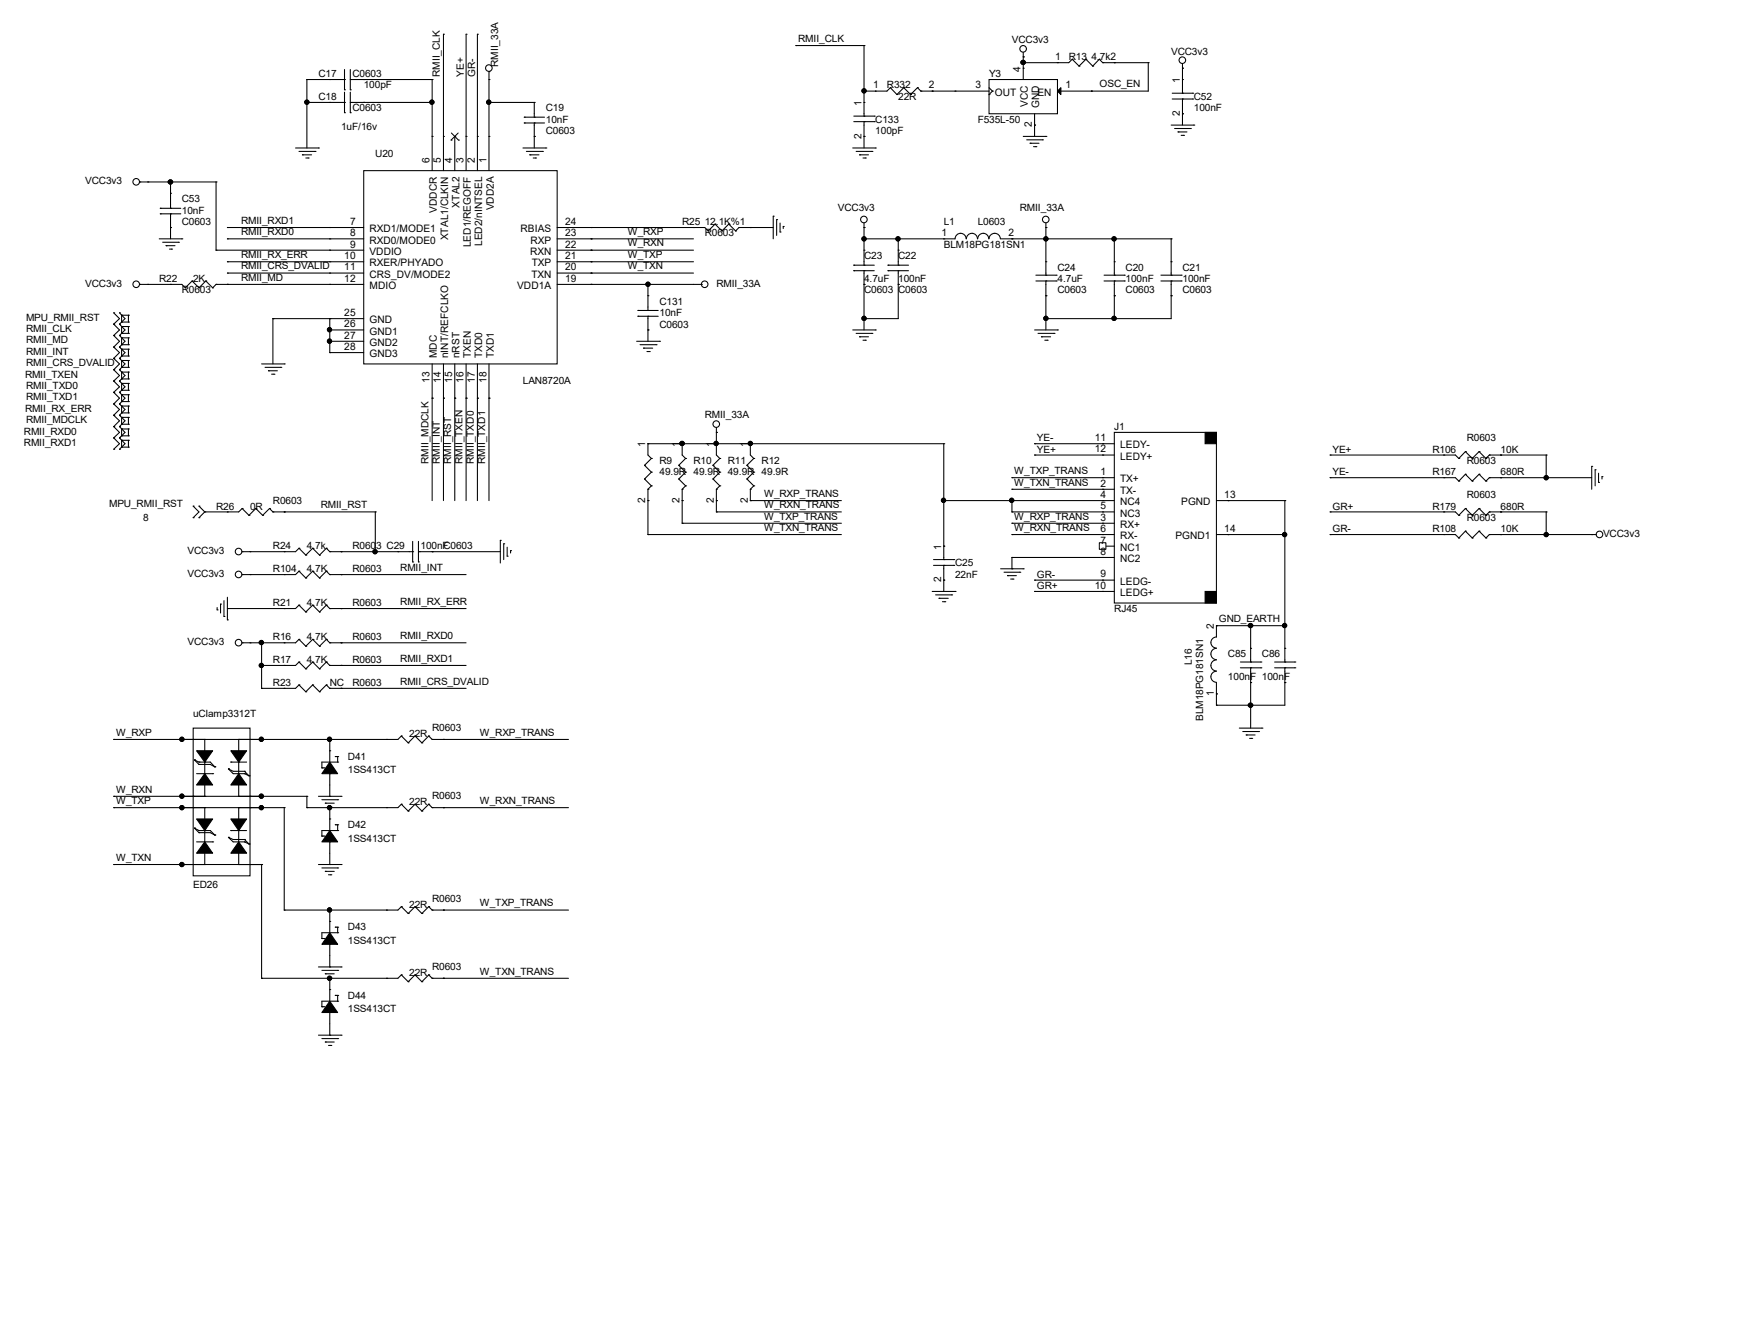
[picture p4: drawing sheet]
<svg xmlns="http://www.w3.org/2000/svg" width="279mm" height="216mm" viewBox="0 0 279 216" stroke-linecap="round" stroke-linejoin="round" font-family="sans-serif">
<g fill="none" stroke="#000" stroke-width=".17">
<path d="M49.4 12.8h.1M49.4 16.5h.1M49.4 12.8h6M49.4 16.5h3.6M49.4 12.8v11M53 12.8h.1M55.4 14.4h.1M55.4 12.8h.1M55.4 11.2v3.2M56.3 12.8h.1M56.3 14.4h.1M56.3 12.8h13.2"/>
<path d="M56.3 11.2v3.2M58.5 12.8h.1M58.5 16.5h.1M58.5 16.5h11M69.5 16.5h.1M69.5 12.8h.1M69.5 12.8v14.6M71.3 5.5h.1M71.3 5.5v21.9M75 5.5h.1M75 5.5v21.9M76.8 5.5h.1"/>
<path d="M76.8 5.5v21.9M78.7 12.8h.1M78.7 16.5h.1M78.7 11.5h.1M78.7 11.5v15.9M78.7 16.5h7.2M128 7.3h.1M128 7.3h11M137.3 19.6h3.3M137.3 18.7h3.3M139 14.6h.1M139 7.3h.1"/>
<path d="M139 18.7h.1M139 19.6h.1M139 16.5h.1M139 7.3v11.4M139 19.6v4.2M140.6 19.6h.1M140.6 18.7h.1M140.8 14.6h.1M143.2 14.1h.1M143.2 14.1l-.5 .5h-3.7M143.2 14.1l1.1 1.1M144.3 15.2h.1"/>
<path d="M145.4 14.1h.1M145.4 14.1l-1.1 1.1M145.4 14.1l1.1 1.1M146.5 15.2h.1M147.6 14.1h.1M147.6 14.1l-1.1 1.1M147.6 14.1l.5 .5M148.1 14.6h.1M148.1 14.6h5.5M149.9 14.6h.1M164.6 9.1h.1M164.6 10.1h.1"/>
<path d="M164.6 8.4v2.6M170.1 10.1h.1M172.5 9.5h.1M172.5 9.5l-.6 .6h-7.3M172.5 9.5l1.1 1.1M173.6 10.6h.1M174.7 9.5h.1M174.7 9.5l-1.1 1.1M174.7 9.5l1.1 1.1M175.6 14.6h.1M175.8 10.6h.1M176.8 9.5h.1"/>
<path d="M176.8 9.5l-1 1.1M176.8 9.5l.6 .6M177.4 10.1h.1M177.4 10.1h7.3M179.2 10.1h.1M184.7 10.1h.1M184.7 10.1v4.5h-9.1M190.2 18.3h.1M190.2 11h.1M190.2 10.2v2.6M190.2 18.3v1.8M22.5 29.3h.1"/>
<path d="M22.5 29.3h12.3M23.8 29.3h.1M25.6 38.4h3.7M26.2 38.9h2.5M26.7 39.5h.1M26.7 39.5h1.5M27.4 36.6h.1M27.4 29.3h.1M27.4 29.3v1.8M27.4 36.6v1.8M28.7 38.9h.1M29.3 38.4h.1"/>
<path d="M34.8 29.3h.1M34.8 29.3v10.9M36.6 36.6h.1M36.6 38.4h.1M36.6 36.6h21.9M36.6 38.4h21.9M47.5 23.8h3.7M48.1 24.3h2.6M48.6 24.9h.1M48.6 24.9h1.5M49.2 25.4h.4M49.6 25.4h.1"/>
<path d="M50.7 24.3h.1M51.2 23.8h.1M53 36.6h.1M53 38.4h.1M58.5 27.4h31.1v31.1h-31.1zM69.5 21.9h.1M71.3 21.9h.1M73.2 21.9h.1M73.2 21.9v5.5M75 21.9h.1M76.8 21.9h.1M78.7 21.9h.1"/>
<path d="M84.1 23.8h3.7M84.7 24.3h2.5M85.2 24.9h.1M85.2 24.9h1.5M85.8 25.4h.3M85.9 21.9h.1M85.9 21.9v1.9M86.1 25.4h.1M87.2 24.3h.1M87.8 23.8h.1M89.6 36.6h21.9M89.6 38.4h21.9"/>
<path d="M95.1 36.6h.1M95.1 38.4h.1M120.7 36.6h.1M120.7 36.6h3.7M124.4 34.8h.1M124.4 34.8v3.6M124.9 35.3h.1M124.9 35.3v2.5M125.5 37.3h.1M125.5 35.9v1.4M126 36.4h.1M126 36.4v.3"/>
<path d="M137.2 23.8h3.6M137.7 24.3h2.6M138.3 24.9h.1M138.3 24.9h1.4M138.8 25.4h.4M139 21.9h.1M139 38.4h.1M139 36.6h.1M139 38.4h14.6a.89 .89 0 0 1 .9-.9 .89 .89 0 0 1 .9 .9M139 35.9v4.3M139.2 25.4h.1M140.3 24.3h.1"/>
<path d="M140.8 23.8h.1M144.5 38.4h.1M144.5 38.4v1.8M151.8 38.4h.1M155.4 38.4a.89 .89 0 0 1 .9-.9 .89 .89 0 0 1 .9 .9M157.3 38.4a.89 .89 0 0 1 .9-.9 .89 .89 0 0 1 .8 .9M159.1 38.4a.91 .91 0 0 1 .9-.9 .91 .91 0 0 1 .9 .9M161 38.4h27.4M162.8 38.4h.1M164.6 21.9h3.6M165.1 22.5h2.6M165.7 23h.1"/>
<path d="M165.7 23h1.4M166.2 23.6h.4M166.4 20.1h.1M166.4 20.1v1.8M166.6 23.6h.1M167.7 22.5h.1M168.2 38.4h.1M168.2 36.6h.1M168.2 21.9h.1M168.2 35.9v8.3M179.2 38.4h.1M179.2 38.4v3.7"/>
<path d="M188.4 38.4h.1M188.4 38.4v3.7M188.4 20.1h3.6M188.9 20.7h2.6M189.5 21.2h.1M189.5 21.2h1.4M190 21.8h.4M190.4 21.8h.1M191.5 20.7h.1M192 20.1h.1M18.3 50.3h.1M18.3 52.1h.1"/>
<path d="M18.3 53.9h.1M18.3 55.8h.1M18.3 57.6h.1M18.3 59.4h.1M18.3 50.3l.9 .9-.9 .9M18.3 52.1l.9 .9-.9 .9M18.3 53.9l.9 1-.9 .9M18.3 55.8l.9 .9-.9 .9M18.3 57.6l.9 .9-.9 .9M18.3 59.4l.9 1-.9 .9M19.2 52.1h.1M19.2 50.3h.1"/>
<path d="M19.2 53.9h.1M19.2 55.8h.1M19.2 57.6h.1M19.2 59.4h.1M19.2 50.3l.9 .9-.9 .9M19.2 52.1l.9 .9-.9 .9M19.2 53.9l.9 1-.9 .9M19.2 55.8l.9 .9-.9 .9M19.2 57.6l.9 .9-.9 .9M19.2 59.4l.9 1-.9 .9M19.6 51.8h.1M19.6 50.7h.1"/>
<path d="M19.6 53.6h.1M19.6 52.5h.1M19.6 55.4h.1M19.6 54.3h.1M19.6 57.2h.1M19.6 56.1h.1M19.6 59.1h.1M19.6 58h.1M19.6 59.8h.1M19.6 59.1h1.1M19.6 55.4h1.1M19.6 53.6h1.1"/>
<path d="M19.6 50.7h1.1M19.6 51.8h1.1M19.6 50.7v1.1M19.6 52.5v1.1M19.6 54.3v1.1M19.6 56.1v1.1M19.6 58v1.1M19.6 59.8v1.1M19.6 52.5h1.1M19.6 54.3h1.1M19.6 56.1h1.1M19.6 57.2h1.1"/>
<path d="M19.6 58h1.1M19.6 59.8h1.1M20.7 50.7h.1M20.7 51.8h.1M20.7 52.5h.1M20.7 53.6h.1M20.7 54.3h.1M20.7 55.4h.1M20.7 56.1h.1M20.7 57.2h.1M20.7 58h.1M20.7 59.1h.1"/>
<path d="M20.7 59.8h.1M20.7 50.7v1.1M20.7 52.5v1.1M20.7 54.3v1.1M20.7 56.1v1.1M20.7 58v1.1M20.7 59.8v1.1M22.5 45.7h.1M22.5 45.7h4.9M23.8 45.7h.1M27.3 40h.3M27.6 40h.1"/>
<path d="M34.8 40.2h.1M34.8 40.2h23.7M36.6 42.1h.1M36.6 43.9h.1M36.6 45.7h.1M36.6 42.1h21.9M36.6 43.9h21.9M36.6 45.7h21.9M42.1 58.5h3.6M42.6 59.1h2.6M43.2 59.6h.1M43.2 59.6h1.4"/>
<path d="M43.9 51.2h.1M43.9 51.2h14.6M43.9 51.2v7.3M45.2 59.1h.1M45.7 58.5h.1M53 54.9h.1M53 51.2h.1M53 53h.1M53 40.2h.1M53 42.1h.1M53 43.9h.1M53 45.7h.1"/>
<path d="M53 56.7h.1M53 51.2v5.5M53 54.9h5.5M53 53h5.5M53 56.7h5.5M69.5 58.5v22M71.3 58.5v22M73.2 58.5v22M75 58.5v22M76.8 58.5v22M78.7 58.5v22M89.6 42.1h21.9"/>
<path d="M89.6 43.9h21.9M89.6 45.7h23.2M89.6 40.2h21.9M95.1 40.2h.1M95.1 42.1h.1M95.1 43.9h.1M95.1 45.7h.1M102.4 54.9h3.7M102.6 49.9h.1M102.6 50.8h.1M102.6 49.9h3.3M102.6 50.8h3.3"/>
<path d="M103 55.4h2.5M103.5 56h.1M103.5 56h1.5M104.1 56.5h.3M104.2 53h.1M104.2 45.7h.1M104.2 50.8h.1M104.2 49.9h.1M104.2 47.5h.1M104.2 45.7v4.2M104.2 50.8v4.1M104.4 56.5h.1"/>
<path d="M105.5 55.4h.1M106.1 54.9h.1M112.8 45.7h.1M137.2 53h3.6M137.7 53.6h2.6M138.3 54.1h.1M138.3 54.1h1.4M138.8 54.7h.4M139 51.2h.1M139 45.7h.1M139 45.7v7.3M139.2 54.7h.1"/>
<path d="M140.3 53.6h.1M140.8 53h.1M144.5 45.7h.1M144.5 45.7v5.5h-5.5M166.4 53h3.7M166.6 45.2h3.3M166.6 44.2h3.3M167 53.6h2.5M167.5 54.1h.1M167.5 54.1h1.5M168.1 54.7h.3M168.2 51.2h.1"/>
<path d="M168.2 47.5h.1M168.2 44.2h.1M168.2 45.2h.1M168.2 42.1h.1M168.2 45.2v7.8M168.4 54.7h.1M169.5 53.6h.1M169.9 45.2h.1M169.9 44.2h.1M170.1 53h.1M179.2 51.2h.1M179.2 47.5h.1"/>
<path d="M179.2 47.5v3.7M188.4 47.5h.1M188.4 47.5v3.7h-20.2M18.3 61.3h.1M18.3 63.1h.1M18.3 64.9h.1M18.3 66.8h.1M18.3 68.6h.1M18.3 70.4h.1M18.3 72.2h.1M18.3 61.3l.9 .9-.9 .9M18.3 63.1l.9 .9-.9 .9"/>
<path d="M18.3 64.9l.9 .9-.9 1M18.3 68.6l.9 .9-.9 .9M18.3 70.4l.9 .9-.9 .9M18.3 66.8l.9 .8-.9 1M19.2 61.3h.1M19.2 63.1h.1M19.2 64.9h.1M19.2 66.8h.1M19.2 70.4h.1M19.2 68.6h.1M19.2 72.2h.1M19.2 61.3l.9 .9-.9 .9"/>
<path d="M19.2 63.1l.9 .9-.9 .9M19.2 64.9l.9 .9-.9 1M19.2 68.6l.9 .9-.9 .9M19.2 70.4l.9 .9-.9 .9M19.2 66.8l.9 .8-.9 1M19.6 60.9h.1M19.6 62.7h.1M19.6 61.6h.1M19.6 64.6h.1M19.6 63.5h.1M19.6 66.4h.1M19.6 65.3h.1"/>
<path d="M19.6 70.1h.1M19.6 69h.1M19.6 71.9h.1M19.6 70.8h.1M19.6 68.2h.1M19.6 67.1h.1M19.6 61.6v1.1M19.6 63.5v1.1M19.6 65.3v1.1M19.6 67.1v1.1M19.6 69v1.1M19.6 70.8v1.1"/>
<path d="M19.6 60.9h1.1M19.6 61.6h1.1M19.6 62.7h1.1M19.6 63.5h1.1M19.6 64.6h1.1M19.6 65.3h1.1M19.6 66.4h1.1M19.6 69h1.1M19.6 70.1h1.1M19.6 70.8h1.1M19.6 71.9h1.1M19.6 67.1h1.1"/>
<path d="M19.6 68.2h1.1M20.7 60.9h.1M20.7 61.6h.1M20.7 62.7h.1M20.7 63.5h.1M20.7 64.6h.1M20.7 65.3h.1M20.7 66.4h.1M20.7 69h.1M20.7 70.1h.1M20.7 70.8h.1M20.7 71.9h.1"/>
<path d="M20.7 67.1h.1M20.7 68.2h.1M20.7 61.6v1.1M20.7 63.5v1.1M20.7 65.3v1.1M20.7 67.1v1.1M20.7 69v1.1M20.7 70.8v1.1M43.7 60.2h.4M44.1 60.2h.1M69.5 64h.1M71.3 64h.1"/>
<path d="M73.2 64h.1M75 64h.1M76.8 64h.1M78.7 64h.1M103.7 74.8h.1M103.7 77h.1M103.7 74.8l1.1 1.1M103.7 77l1.1 1.1M104.2 71.3h.1M104.2 78.7h.1M104.2 71.3v1.9l.6 .5M104.2 78.7v7.2"/>
<path d="M104.2 71.3h47.6M104.8 73.7h.1M104.8 75.9h.1M104.8 78.1h.1M104.8 73.7l-1.1 1.1M104.8 75.9l-1.1 1.1M104.8 78.1l-.6 .6M109.2 74.8h.1M109.2 77h.1M109.2 74.8l1.1 1.1M109.2 77l1.1 1.1M109.7 71.3h.1"/>
<path d="M109.7 78.7h.1M109.7 71.3v1.9l.6 .5M109.7 78.7v5.4M110.3 73.7h.1M110.3 75.9h.1M110.3 78.1h.1M110.3 73.7l-1.1 1.1M110.3 75.9l-1.1 1.1M110.3 78.1l-.6 .6M115.2 71.3h.1M115.2 69.5h.1M115.2 68.7v2.6"/>
<path d="M120.7 71.3h.1M151.8 71.3h.1M151.8 71.3v18.7M162.8 76.8h.1M162.8 78.7h.1M162.8 76.8h16.4M162.8 78.7h16.4M166.4 73.2h.1M166.4 71.3h.1M166.4 73.2h11M166.4 71.3h11M177.4 76.8h.1"/>
<path d="M177.4 78.7h.1M179.2 69.5h16.5v27.4h-16.5zM214 73.2h.1M214 76.8h.1M214 73.2h18.2M214 76.8h18.2M241.4 73.2h.1M241.4 76.8h.1M241.4 73.2h7.3M241.4 76.8h14.6M248.7 73.2h.1M248.7 76.8h.1"/>
<path d="M248.7 73.2v3.6M256 75h.1M256 75v3.7M256.6 75.5h.1M256.6 75.5v2.6M257.1 77.6h.1M257.1 76.1v1.5M257.7 76.6h.1M257.7 76.6v.4M31.1 81.4h.1M31.1 83.2h.1M31.1 81.4l.9 .9-.9 .9"/>
<path d="M32 83.2h.1M32 81.4h.1M32 81.4l.9 .9M32.9 82.3h.1M32.9 82.3l-.9 .9M34.9 98h.1M34.9 97.7v.3M35.5 97.1h.1M35.5 97.1v1.5M36 99.1h.1M36 96.6v2.5M36.6 97.8h.1"/>
<path d="M36.6 99.7h.1M36.6 82.3h.1M36.6 97.8h9.1M36.6 96v3.7M38.9 88.7h.1M38.9 92.4h.1M38.9 81.7h.1M38.9 81.7l-.5 .6h-5.5M38.9 88.7h6.8M38.9 81.7l1.1 1.1M40 82.8h.1M40.2 88.7h.1"/>
<path d="M40.2 92.4h.1M41.1 81.7h.1M41.1 81.7l-1.1 1.1M41.1 81.7l1.1 1.1M42.2 82.8h.1M43.3 81.7h.1M43.3 81.7l-1.1 1.1M43.3 81.7l.6 .6M43.9 82.3h.1M43.9 82.3h16.5M45.7 82.3h.1M45.7 92.4h.1"/>
<path d="M48.1 91.8h.1M48.1 91.8l-.6 .6h-8.6M48.1 91.8l1.1 1.1M49.2 92.9h.1M50.3 91.8h.1M50.3 91.8l-1.1 1.1M50.3 91.8l1.1 1.1M51.4 92.9h.1M52.5 91.8h.1M52.5 91.8l-1.1 1.1M52.5 91.8l.5 .6M53 92.4h.1"/>
<path d="M53 92.4h22M54.9 88.7h.1M54.9 92.4h.1M54.9 97.8h.1M54.9 88.7h9.1M54.9 97.8h20.1M60.4 82.3h.1M60.4 88.7h.1M60.4 82.3v6.4M69.5 88.7h.1M69.5 88.7h11M80.5 86.9h.1"/>
<path d="M80.5 86.9v3.6M81 87.4h.1M81 87.4v2.6M81.6 89.4h.1M81.6 88v1.4M82.1 88.5h.1M82.1 88.5v.4M104.2 80.5h.1M104.2 85.9h.1M104.2 85.9h31.1M109.7 80.5h.1M109.7 84.1h.1"/>
<path d="M109.7 84.1h25.6M115.2 80.5h.1M115.2 82.3h.1M115.2 82.3h20.1M115.2 80.5v1.8M120.7 80.5h.1M120.7 80.5h14.6M149.9 95.1h3.7M150.2 90.9h3.2M150.2 90h3.2M150.5 95.6h2.6M151 96.2h.1"/>
<path d="M151 96.2h1.5M151.6 96.7h.4M151.8 93.3h.1M151.8 80.5h.1M151.8 87.8h.1M151.8 90h.1M151.8 90.9h.1M151.8 80.5h25.6M151.8 90.9v4.2M152 96.7h.1M153.1 95.6h.1M153.4 90.9h.1"/>
<path d="M153.4 90h.1M153.6 95.1h.1M161 91.4h3.6M161.5 92h2.5M162.1 92.5h.1M162.1 92.5h1.4M162.6 93.1h.3M162.8 80.5h.1M162.8 82.3h.1M162.8 84.1h.1M162.8 85.9h.1M162.8 89.6h.1"/>
<path d="M162.8 91.4h.1M162.8 82.3h14.6M162.8 84.1h16.4M162.8 85.9h14.6M162.8 80.5v1.8M162.8 89.6v1.8M162.8 89.6h14.6M162.9 93.1h.1M164 92h.1M164.6 91.4h.1M166.4 95.1h.1M166.4 93.3h.1"/>
<path d="M166.4 95.1h11M166.4 93.3h11M177.4 84.1h.1M177.4 87.8h.1M177.4 87.8h1.8M197.5 85.9h.1M197.5 80.5h.1M197.5 80.5h9.2M197.5 85.9h9.2M206.7 85.9h.1M206.7 80.5h.1M206.7 80.5v23.7"/>
<path d="M214 82.3h.1M214 85.9h.1M214 82.3h18.2M214 85.9h20.1l.6 .6M232.2 85.9h.1M234.7 86.5h.1M235.7 85.4h.1M235.7 85.4l1.1 1.1M235.7 85.4l-1 1.1M236.8 86.5h.1M237.9 85.4h.1M237.9 85.4l1.1 1.1"/>
<path d="M237.9 85.4l-1.1 1.1M239 86.5h.1M239.6 85.9h.1M239.6 85.9h17.2M239.6 85.9l-.6 .6M241.4 82.3h.1M241.4 85.9h.1M241.4 82.3h7.3M248.7 82.3h.1M248.7 85.9h.1M248.7 82.3v3.6M256 85.9h.1"/>
<path d="M18.3 118.9h.1M18.3 118.9h43.9M29.3 118.9h.1M31.1 117.1h9.1v23.7h-9.1zM31.1 118.9h.1M32.9 118.9h.1M32.9 118.9v1.8M38.4 118.9h.1M38.4 118.9v1.8M38.9 103.3h.1M38.9 103.3h6.8M40.2 103.3h.1"/>
<path d="M40.2 118.9h.1M42.1 103.3h.1M42.1 110.7h.1M42.1 107h.1M42.1 118.9h.1M42.1 103.3v7.4M42.1 107h3.6M45.7 110.7h.1M48.1 110.1h.1M48.1 110.1l-.6 .6h-5.4M48.1 110.1l1.1 1.1M49.2 111.2h.1"/>
<path d="M50.3 110.1h.1M50.3 110.1l-1.1 1.1M50.3 110.1l1.1 1.1M51.4 111.2h.1M52.5 110.1h.1M52.5 110.1l-1.1 1.1M52.5 110.1l.5 .6M53 118.9h.1M53 110.7h.1M53 110.7h22M54.9 103.3h.1M54.9 107h.1"/>
<path d="M54.9 110.7h.1M54.9 103.3h20.1M54.9 107h20.1M71.3 118.9h.1M71.3 118.9h20.1M195.7 100.6h.1M195.7 111.5h.1M195.7 113.4h.1M195.7 107.9a.89 .89 0 0 0-.9 .9 .89 .89 0 0 0 .9 .9M195.7 106.1a.89 .89 0 0 0-.9 .9 .89 .89 0 0 0 .9 .9M195.7 104.2a.91 .91 0 0 0-.9 .9 .91 .91 0 0 0 .9 .9M195.7 100.6v1.8a.89 .89 0 0 0-.9 .9 .89 .89 0 0 0 .9 .9"/>
<path d="M195.7 100.6h11M195.7 109.7v3.7M199.3 117.1h3.7M199.9 117.6h2.5M200.4 118.2h.1M200.4 118.2h1.5M201 118.7h.3M201.2 113.4h.1M201.2 100.6h.1M201.2 109.7h.1M201.2 100.6v3.6M201.2 109.7v7.4"/>
<path d="M201.3 118.7h.1M202.4 117.6h.1M203 117.1h.1M206.7 100.6h.1M206.7 109.7h.1M206.7 109.7v3.7h-11M18.3 139h.1M18.3 128h.1M18.3 129.8h.1M18.3 128h31.1M18.3 129.8h27.4M18.3 139h23.8"/>
<path d="M29.3 128h.1M29.3 129.8h.1M29.3 139h.1M31.1 129.8h.1M31.1 139h.1M31.1 128h.1M31.3 133.1h.1M31.3 122.2h.1M31.3 133.1l.7 .4M31.3 133.1l.7 .8M31.3 122.2l.7 .3M31.3 122.2l.7 .7"/>
<path d="M31.6 135.3h2.6M31.6 124.4h2.6M32 133.5h.1M32 133.9h.1M32 122.5h.1M32 122.9h.1M32 133.9h1.8l.7 .3M32 133.5h1.8l.7 .7M32 122.5h1.8l.7 .8M32 122.9h1.8l.7 .4M32.9 133.5h.1M32.9 129.8h.1"/>
<path d="M32.9 139h.1M32.9 128h.1M32.9 122.5h.1M32.9 122.5v1.9M32.9 126.2v1.8M32.9 129.8v1.9M32.9 133.5v1.8M32.9 137.2v1.8M34.2 135.3h.1M34.2 124.4h.1M34.5 134.2h.1M34.5 123.3h.1"/>
<path d="M36.7 134.6h.1M36.7 123.6h.1M36.7 134.6l.8 .7h1.8M36.7 134.6l.8 .4h1.8M36.7 123.6l.8 .8h1.8M36.7 123.6l.8 .4h1.8M37.1 133.5h.1M37.1 122.5h.1M37.1 133.5h2.6M37.1 122.5h2.6M38.4 133.5h.1M38.4 129.8h.1"/>
<path d="M38.4 139h.1M38.4 128h.1M38.4 122.5h.1M38.4 122.5v1.9M38.4 126.2v1.8M38.4 129.8v1.9M38.4 133.5v1.8M38.4 137.2v1.8M39.3 135.3h.1M39.3 135h.1M39.3 124h.1M39.3 124.4h.1"/>
<path d="M39.3 135l.7 .7M39.3 135.3l.7 .4M39.3 124.4l.7 .3M39.3 124l.7 .7M40 135.7h.1M40 124.7h.1M40.2 129.8h.1M40.2 128h.1M40.2 139h.1M42.1 128h.1M42.1 129.8h.1M42.1 139h.1"/>
<path d="M42.1 139v18.3M45.7 129.8h.1M45.7 129.8v16.5M49.4 128h.1M49.4 129.8h.1M49.4 128v1.8M49.4 129.8h12.8M51.2 128h3.7M51.2 139h3.7M51.8 139.5h2.5M51.8 128.6h2.5M52.3 129.1h.1"/>
<path d="M52.3 129.1h1.5M52.8 129.7h.4M53 129.8h.1M53.2 129.7h.1M54.3 139.5h.1M54.3 128.6h.1M54.9 139h.1M54.9 128h.1M71.3 129.8h.1M71.3 129.8h20.1M42.1 157.3h.1M45.7 146.3h.1"/>
<path d="M45.7 146.3h16.5M51.2 155.4h3.7M51.8 156h2.5M52.3 140.1h.1M52.3 156.5h.1M52.3 140.1h1.5M52.3 156.5h1.5M52.8 140.6h.4M52.8 157.1h.4M53 146.3h.1M53 157.3h.1M53 159.1h.1"/>
<path d="M53 157.3v3.7M53.2 140.6h.1M53.2 157.1h.1M54.3 156h.1M54.9 155.4h.1M62.2 157.3h.1M64.6 156.7h.1M64.6 156.7l-.6 .6h-21.9M64.6 156.7l1.1 1.1M65.7 157.8h.1M66.8 156.7h.1M66.8 156.7l-1.1 1.1"/>
<path d="M66.8 156.7l1.1 1.1M67.9 157.8h.1M69 156.7h.1M69 156.7l-1.1 1.1M69 156.7l.5 .6M69.5 157.3h.1M69.5 157.3h21.9M71.3 146.3h.1M71.3 157.3h.1M71.3 146.3h20.1M51.2 166.4h3.7M51.8 161.8h.1"/>
<path d="M51.8 167h2.5M51.8 161.8h.3M52.1 161.8h.1M52.3 167.5h.1M52.3 167.5h1.5M52.8 168.1h.4M53 162.8h.1M53 166.4h.1M53 162.8v3.6M53.2 168.1h.1M53.9 160h.1M53.9 160h.4"/>
<path d="M54.3 167h.1M54.3 161h.1M54.3 160h.1M54.3 161h-2.5v.8M54.3 160v1M54.9 166.4h.1"/>
<circle cx="78.6" cy="10.9" r=".53"/>
<circle cx="164.6" cy="7.9" r=".53"/>
<circle cx="190.2" cy="9.7" r=".53"/>
<circle cx="21.9" cy="29.2" r=".53"/>
<circle cx="139" cy="35.3" r=".53"/>
<circle cx="168.2" cy="35.3" r=".53"/>
<circle cx="21.9" cy="45.7" r=".53"/>
<circle cx="113.3" cy="45.7" r=".53"/>
<circle cx="115.2" cy="68.2" r=".53"/>
<circle cx="38.4" cy="88.7" r=".53"/>
<circle cx="38.4" cy="92.4" r=".53"/>
<circle cx="257.3" cy="85.9" r=".53"/>
<circle cx="38.4" cy="103.3" r=".53"/>
</g>
<g fill="#000" stroke="#000" stroke-width=".17">
<path d="M193.8 69.5h1.9v1.8h-1.9z" fill-rule="evenodd"/>
<path d="M193.8 95.1h1.9v1.8h-1.9z" fill-rule="evenodd"/>
<path d="M31.6 131.7h2.6l-1.3 1.8z" fill-rule="evenodd"/>
<path d="M32.9 135.3l1.3 1.9h-2.6z" fill-rule="evenodd"/>
<path d="M31.6 120.7h2.6l-1.3 1.8z" fill-rule="evenodd"/>
<path d="M32.9 124.4l1.3 1.8h-2.6z" fill-rule="evenodd"/>
<path d="M37.1 131.7h2.6l-1.3 1.8z" fill-rule="evenodd"/>
<path d="M38.4 135.3l1.3 1.9h-2.6z" fill-rule="evenodd"/>
<path d="M38.4 124.4l1.3 1.8h-2.6z" fill-rule="evenodd"/>
<path d="M37.1 120.7h2.6l-1.3 1.8z" fill-rule="evenodd"/>
<path d="M53 161l1.3 1.8h-2.5z" fill-rule="evenodd"/>
<circle cx="49.4" cy="16.4" r=".34"/>
<circle cx="69.5" cy="16.4" r=".34"/>
<circle cx="78.6" cy="16.4" r=".34"/>
<circle cx="139" cy="14.6" r=".34"/>
<circle cx="164.6" cy="10" r=".35"/>
<circle cx="27.4" cy="29.3" r=".35"/>
<circle cx="139" cy="38.4" r=".34"/>
<circle cx="144.4" cy="38.4" r=".34"/>
<circle cx="168.2" cy="38.4" r=".34"/>
<circle cx="179.2" cy="38.4" r=".34"/>
<circle cx="53" cy="53" r=".34"/>
<circle cx="53" cy="54.8" r=".34"/>
<circle cx="104.2" cy="45.7" r=".34"/>
<circle cx="139" cy="51.2" r=".34"/>
<circle cx="168.2" cy="51.2" r=".34"/>
<circle cx="179.2" cy="51.2" r=".34"/>
<circle cx="109.7" cy="71.3" r=".35"/>
<circle cx="115.2" cy="71.3" r=".34"/>
<circle cx="120.7" cy="71.3" r=".34"/>
<circle cx="248.7" cy="76.8" r=".34"/>
<circle cx="60.3" cy="88.7" r=".34"/>
<circle cx="151.8" cy="80.4" r=".34"/>
<circle cx="162.7" cy="80.4" r=".34"/>
<circle cx="206.6" cy="85.9" r=".34"/>
<circle cx="248.7" cy="85.9" r=".34"/>
<circle cx="29.3" cy="118.9" r=".34"/>
<circle cx="42" cy="103.3" r=".34"/>
<circle cx="42" cy="107" r=".34"/>
<circle cx="42" cy="118.9" r=".34"/>
<circle cx="53" cy="118.9" r=".34"/>
<circle cx="201.2" cy="100.6" r=".35"/>
<circle cx="201.2" cy="113.4" r=".35"/>
<circle cx="206.6" cy="100.6" r=".34"/>
<circle cx="29.3" cy="139" r=".34"/>
<circle cx="29.3" cy="129.8" r=".34"/>
<circle cx="29.3" cy="128" r=".34"/>
<circle cx="42" cy="128" r=".34"/>
<circle cx="42" cy="129.8" r=".34"/>
<circle cx="53" cy="129.8" r=".34"/>
<circle cx="53" cy="146.3" r=".34"/>
<circle cx="53" cy="157.3" r=".34"/>
</g>
<path d="M72.6 22.5h.1M72.6 21.4l1.1 1.1M73.7 21.4l-1.1 1.1M73.7 22.5h.1" fill="none" stroke="#000" stroke-width=".16"/>
<path d="M176.9 87.3h1v1h-1z" fill="#fff"/>
<path d="M176.8 87.2h1.1v1.1h-1.1z" fill="none" stroke="#000" stroke-width=".16"/>
<g fill="none" stroke="#000" stroke-width=".17">
<path d="M53 16.5h.1M53 16.5h2.4M55.4 18.1h.1M55.4 16.5h.1M55.4 14.8v3.3M56.3 16.5h.1M56.3 18.1h.1M56.3 16.5h2.2M56.3 14.8v3.3M58.5 16.5h.1M84.3 18.8h.1M84.3 19.8h.1"/>
<path d="M84.3 18.8h3.3M84.3 19.8h3.3M85.9 19.8h.1M85.9 18.8h.1M85.9 16.5h.1M85.9 16.5v2.3M85.9 19.8v2.1M153.6 14.6h.1M153.6 14.6h5.5M159.1 12.8h11v5.5h-11zM159.1 15.2h.1M159.1 14.1l.5 .5"/>
<path d="M159.6 14.6h.1M159.6 14.6l-.5 .6M164.6 11h.1M164.6 11v1.8M166.4 18.3v1.8M170.1 14.6h5.5M175.6 14.6h.1M188.6 15.9h3.3M188.6 15h3.3M190.2 15h.1M190.2 15.9h.1M190.2 12.8h.1"/>
<path d="M190.2 18.3h.1M190.2 12.8v2.2M190.2 15.9v2.4M191.9 15.9h.1M191.9 15h.1M25.8 33.5h.1M25.8 34.4h.1M25.8 33.5h3.3M25.8 34.4h3.3M27.4 34.4h.1M27.4 33.5h.1M27.4 36.6h.1"/>
<path d="M27.4 31.1h.1M27.4 31.1v2.4M27.4 34.4v2.2M85.9 21.9h.1M111.5 36.6h.1M111.5 36.6h1.9l.5 .5M113.9 37.1h.1M115 36h.1M115 36l1.1 1.1M115 36l-1.1 1.1M116.1 37.1h.1M117.2 36h.1"/>
<path d="M117.2 36l1.1 1.1M117.2 36l-1.1 1.1M118.3 37.1h.1M118.9 36.6h.1M118.9 36.6l-.6 .5M118.9 36.6h1.8M120.7 36.6h.1M166.4 20.1h.1M27.4 45.7h.1M27.4 45.7h1.9l.5 .6M29.8 46.3h.1M30.9 45.2h.1"/>
<path d="M30.9 45.2l1.1 1.1M30.9 45.2l-1.1 1.1M32 46.3h.1M33.1 45.2h.1M33.1 45.2l1.1 1.1M33.1 45.2l-1.1 1.1M34.2 46.3h.1M34.8 45.7h.1M34.8 45.7l-.6 .6M34.8 45.7h1.8M36.6 45.7h.1M137.3 42.6h.1"/>
<path d="M137.3 43.5h.1M137.3 42.6h3.3M137.3 43.5h3.3M139 43.5h.1M139 42.6h.1M139 45.7h.1M139 40.2h.1M139 40.2v2.4M139 43.5v2.2M142.8 42.6h.1M142.8 43.5h.1M142.8 42.6h3.3"/>
<path d="M142.8 43.5h3.3M144.5 43.5h.1M144.5 42.6h.1M144.5 45.7h.1M144.5 40.2h.1M144.5 40.2v2.4M144.5 43.5v2.2M177.6 45.2h3.2M177.6 44.2h3.2M179.2 44.2h.1M179.2 45.2h.1M179.2 42.1h.1"/>
<path d="M179.2 47.5h.1M179.2 42.1v2.1M179.2 45.2v2.3M180.8 45.2h.1M180.8 44.2h.1M186.7 45.2h3.3M186.7 44.2h3.3M188.4 44.2h.1M188.4 45.2h.1M188.4 42.1h.1M188.4 47.5h.1M188.4 42.1v2.1"/>
<path d="M188.4 45.2v2.3M190 45.2h.1M190 44.2h.1M114.7 74.8h.1M114.7 77h.1M114.7 74.8l1.1 1.1M114.7 77l1.1 1.1M115.2 78.7h.1M115.2 71.3h.1M115.2 71.3v1.9l.6 .5M115.2 78.7v1.8M115.8 73.7h.1"/>
<path d="M115.8 75.9h.1M115.8 78.1h.1M115.8 73.7l-1.1 1.1M115.8 75.9l-1.1 1.1M115.8 78.1l-.6 .6M120.1 74.8h.1M120.1 77h.1M120.1 74.8l1.1 1.1M120.1 77l1.1 1.1M120.7 78.7h.1M120.7 71.3h.1M120.7 71.3v1.9l.5 .5"/>
<path d="M120.7 78.7v1.8M121.2 73.7h.1M121.2 75.9h.1M121.2 78.1h.1M121.2 73.7l-1.1 1.1M121.2 75.9l-1.1 1.1M121.2 78.1l-.5 .6M177.4 71.3h.1M177.4 73.2h.1M177.4 71.3h1.8M177.4 73.2h1.8M232.2 73.2h.1"/>
<path d="M232.2 76.8h.1M232.2 73.2h1.9l.6 .5M232.2 76.8h1.9l.6 .5M234.7 73.7h.1M234.7 77.3h.1M235.7 72.6h.1M235.7 76.2h.1M235.7 72.6l1.1 1.1M235.7 72.6l-1 1.1M235.7 76.2l1.1 1.1M235.7 76.2l-1 1.1M236.8 73.7h.1"/>
<path d="M236.8 77.3h.1M237.9 72.6h.1M237.9 76.2h.1M237.9 72.6l1.1 1.1M237.9 72.6l-1.1 1.1M237.9 76.2l1.1 1.1M237.9 76.2l-1.1 1.1M239 73.7h.1M239 77.3h.1M239.6 73.2h.1M239.6 76.8h.1M239.6 73.2h1.8"/>
<path d="M239.6 73.2l-.6 .5M239.6 76.8l-.6 .5M239.6 76.8h1.8M241.4 73.2h.1M241.4 76.8h.1M45.7 97.8h.1M45.7 88.7h.1M48.1 97.3h.1M48.1 88.1h.1M48.1 97.3l-.6 .5h-1.8M48.1 97.3l1.1 1.1M48.1 88.1l-.6 .6h-1.8"/>
<path d="M48.1 88.1l1.1 1.1M49.2 98.4h.1M49.2 89.2h.1M50.3 97.3h.1M50.3 88.1h.1M50.3 97.3l-1.1 1.1M50.3 97.3l1.1 1.1M50.3 88.1l-1.1 1.1M50.3 88.1l1.1 1.1M51.4 98.4h.1M51.4 89.2h.1M52.5 97.3h.1"/>
<path d="M52.5 88.1h.1M52.5 97.3l-1.1 1.1M52.5 97.3l.5 .5M52.5 88.1l-1.1 1.1M52.5 88.1l.5 .6M53 97.8h.1M53 88.7h.1M53 97.8h1.9M53 88.7h1.9M54.9 97.8h.1M54.9 88.7h.1M64 88.7h.1"/>
<path d="M64 88.7h2.4M66.4 90.3h.1M66.4 88.7h.1M66.4 87v3.3M67.3 88.7h.1M67.3 90.3h.1M67.3 88.7h2.2M67.3 87v3.3M69.5 88.7h.1M115.2 80.5h.1M120.7 80.5h.1M177.4 89.6h.1"/>
<path d="M177.4 85.9h.1M177.4 82.3h.1M177.4 80.5h.1M177.4 93.3h.1M177.4 95.1h.1M177.4 89.6h1.8M177.4 85.9h1.8M177.4 82.3h1.8M177.4 80.5h1.8M177.4 93.3h1.8M177.4 95.1h1.8M195.7 85.9h1.8"/>
<path d="M195.7 80.5h1.8M197.5 80.5h.1M197.5 85.9h.1M232.2 82.3h.1M232.2 82.3h1.9l.6 .5M234.7 82.8h.1M235.7 81.7h.1M235.7 81.7l1.1 1.1M235.7 81.7l-1 1.1M236.8 82.8h.1M237.9 81.7h.1M237.9 81.7l1.1 1.1"/>
<path d="M237.9 81.7l-1.1 1.1M239 82.8h.1M239.6 82.3h.1M239.6 82.3h1.8M239.6 82.3l-.6 .5M241.4 82.3h.1M45.7 103.3h.1M45.7 107h.1M48.1 102.8h.1M48.1 106.4h.1M48.1 102.8l-.6 .5h-1.8M48.1 102.8l1.1 1.1"/>
<path d="M48.1 106.4l-.6 .6h-1.8M48.1 106.4l1.1 1.1M49.2 103.9h.1M49.2 107.5h.1M50.3 102.8h.1M50.3 106.4h.1M50.3 102.8l-1.1 1.1M50.3 102.8l1.1 1.1M50.3 106.4l-1.1 1.1M50.3 106.4l1.1 1.1M51.4 103.9h.1M51.4 107.5h.1"/>
<path d="M52.5 102.8h.1M52.5 106.4h.1M52.5 102.8l-1.1 1.1M52.5 102.8l.5 .5M52.5 106.4l-1.1 1.1M52.5 106.4l.5 .6M53 103.3h.1M53 118.9h.1M53 107h.1M53 103.3h1.9M53 118.9v3.6M53 107h1.9"/>
<path d="M54.9 103.3h.1M54.9 107h.1M62.2 118.9h.1M64.6 118.3h.1M64.6 118.3l-.6 .6h-1.8M64.6 118.3l1.1 1.1M65.7 119.4h.1M66.8 118.3h.1M66.8 118.3l-1.1 1.1M66.8 118.3l1.1 1.1M67.9 119.4h.1M69 118.3h.1"/>
<path d="M69 118.3l-1.1 1.1M69 118.3l.5 .6M69.5 118.9h.1M69.5 118.9h1.8M71.3 118.9h.1M199.5 107.4h3.3M199.5 106.4h3.3M201.2 106.4h.1M201.2 107.4h.1M201.2 104.2h.1M201.2 109.7h.1M201.2 104.2v2.2"/>
<path d="M201.2 107.4v2.3M202.8 107.4h.1M202.8 106.4h.1M205 107.4h3.3M205 106.4h3.3M206.7 106.4h.1M206.7 107.4h.1M206.7 104.2h.1M206.7 109.7h.1M206.7 104.2v2.2M206.7 107.4v2.3M208.3 107.4h.1"/>
<path d="M208.3 106.4h.1M51.8 123.4h.1M51.8 134.4h.1M51.8 123.4h.3M51.8 134.4h.3M52.1 123.4h.1M52.1 134.4h.1M53 124.4h.1M53 120.7h.1M53 128h.1M53 135.3h.1M53 131.7h.1"/>
<path d="M53 139h.1M53 129.8h.1M53 124.4v3.6M53 129.8v3.7M53 135.3v3.7M53.9 121.6h.1M53.9 132.6h.1M53.9 121.6h.4M53.9 132.6h.4M54.3 122.5h.1M54.3 121.6h.1M54.3 133.5h.1"/>
<path d="M54.3 132.6h.1M54.3 122.5h-2.5v.9M54.3 133.5h-2.5v.9M54.3 121.6v.9M54.3 132.6v.9M62.2 129.8h.1M64.6 129.3h.1M64.6 129.3l-.6 .5h-1.8M64.6 129.3l1.1 1.1M65.7 130.4h.1M66.8 129.3h.1M66.8 129.3l-1.1 1.1"/>
<path d="M66.8 129.3l1.1 1.1M67.9 130.4h.1M69 129.3h.1M69 129.3l-1.1 1.1M69 129.3l.5 .5M69.5 129.8h.1M69.5 129.8h1.8M71.3 129.8h.1M51.8 150.9h.1M51.8 150.9h.3M52.1 150.9h.1M53 151.8h.1"/>
<path d="M53 148.1h.1M53 155.4h.1M53 146.3h.1M53 146.3v3.6M53 151.8v3.6M53.9 149.1h.1M53.9 149.1h.4M54.3 149.9h.1M54.3 149.1h.1M54.3 149.9h-2.5v1M54.3 149.1v.8M62.2 146.3h.1"/>
<path d="M64.6 145.8h.1M64.6 145.8l-.6 .5h-1.8M64.6 145.8l1.1 1.1M65.7 146.9h.1M66.8 145.8h.1M66.8 145.8l-1.1 1.1M66.8 145.8l1.1 1.1M67.9 146.9h.1M69 145.8h.1M69 145.8l-1.1 1.1M69 145.8l.5 .5M69.5 146.3h.1"/>
<path d="M69.5 146.3h1.8M71.3 146.3h.1"/>
</g>
<g fill="#000" stroke="#000" stroke-width=".17">
<path d="M170.1 14.6l.5-.5v1.1z"/>
<path d="M53 122.5l1.3 1.9h-2.5z" fill-rule="evenodd"/>
<path d="M53 133.5l1.3 1.8h-2.5z" fill-rule="evenodd"/>
<path d="M53 149.9l1.3 1.9h-2.5z" fill-rule="evenodd"/>
<circle cx="49.4" cy="16.4" r=".34"/>
<circle cx="69.5" cy="16.4" r=".34"/>
<circle cx="78.6" cy="16.4" r=".34"/>
<circle cx="139" cy="14.6" r=".34"/>
<circle cx="164.6" cy="10" r=".35"/>
<circle cx="27.4" cy="29.3" r=".35"/>
<circle cx="139" cy="38.4" r=".34"/>
<circle cx="144.4" cy="38.4" r=".34"/>
<circle cx="168.2" cy="38.4" r=".34"/>
<circle cx="179.2" cy="38.4" r=".34"/>
<circle cx="53" cy="53" r=".34"/>
<circle cx="53" cy="54.8" r=".34"/>
<circle cx="104.2" cy="45.7" r=".34"/>
<circle cx="139" cy="51.2" r=".34"/>
<circle cx="168.2" cy="51.2" r=".34"/>
<circle cx="179.2" cy="51.2" r=".34"/>
<circle cx="109.7" cy="71.3" r=".35"/>
<circle cx="115.2" cy="71.3" r=".34"/>
<circle cx="120.7" cy="71.3" r=".34"/>
<circle cx="248.7" cy="76.8" r=".34"/>
<circle cx="60.3" cy="88.7" r=".34"/>
<circle cx="151.8" cy="80.4" r=".34"/>
<circle cx="162.7" cy="80.4" r=".34"/>
<circle cx="206.6" cy="85.9" r=".34"/>
<circle cx="248.7" cy="85.9" r=".34"/>
<circle cx="29.3" cy="118.9" r=".34"/>
<circle cx="42" cy="103.3" r=".34"/>
<circle cx="42" cy="107" r=".34"/>
<circle cx="42" cy="118.9" r=".34"/>
<circle cx="53" cy="118.9" r=".34"/>
<circle cx="201.2" cy="100.6" r=".35"/>
<circle cx="201.2" cy="113.4" r=".35"/>
<circle cx="206.6" cy="100.6" r=".34"/>
<circle cx="29.3" cy="139" r=".34"/>
<circle cx="29.3" cy="129.8" r=".34"/>
<circle cx="29.3" cy="128" r=".34"/>
<circle cx="42" cy="128" r=".34"/>
<circle cx="42" cy="129.8" r=".34"/>
<circle cx="53" cy="129.8" r=".34"/>
<circle cx="53" cy="146.3" r=".34"/>
<circle cx="53" cy="157.3" r=".34"/>
</g>
<g font-size="1.7">
<text x="164.2" y="11.5" transform="rotate(-90 164.2 11.5)">4</text>
<text x="169.7" y="9.7">1</text>
<text x="138.6" y="17" transform="rotate(-90 138.6 17)">1</text>
<text x="140.5" y="14.2">1</text>
<text x="149.4" y="14.2">2</text>
<text x="156.9" y="14.2">3</text>
<text x="160" y="15.4">OUT</text>
<text x="165.4" y="17.2" transform="rotate(-90 165.4 17.2)">VCC</text>
<text x="166.9" y="15.4">EN</text>
<text x="167.2" y="17.4" transform="rotate(-90 167.2 17.4)">GND</text>
<text x="171.4" y="14.2">1</text>
<text x="189.8" y="13.4" transform="rotate(-90 189.8 13.4)">1</text>
<text x="138.6" y="22.3" transform="rotate(-90 138.6 22.3)">2</text>
<text x="166" y="20.4" transform="rotate(-90 166 20.4)">2</text>
<text x="189.8" y="18.6" transform="rotate(-90 189.8 18.6)">2</text>
<text x="69.1" y="26.2" transform="rotate(-90 69.1 26.2)">6</text>
<text x="70.9" y="26.2" transform="rotate(-90 70.9 26.2)">5</text>
<text x="72.7" y="26.2" transform="rotate(-90 72.7 26.2)">4</text>
<text x="74.5" y="26.2" transform="rotate(-90 74.5 26.2)">3</text>
<text x="76.4" y="26.2" transform="rotate(-90 76.4 26.2)">2</text>
<text x="78.2" y="26.2" transform="rotate(-90 78.2 26.2)">1</text>
<text x="70.3" y="34.2" transform="rotate(-90 70.3 34.2)">VDDCR</text>
<text x="73.9" y="33.4" transform="rotate(-90 73.9 33.4)">XTAL2</text>
<text x="79.4" y="33.8" transform="rotate(-90 79.4 33.8)">VDD2A</text>
<text x="55.4" y="41.7">10</text>
<text x="56.3" y="36.2">7</text>
<text x="56.3" y="38">8</text>
<text x="56.3" y="39.8">9</text>
<text x="59.4" y="37.3">RXD1/MODE1</text>
<text x="59.4" y="39.2">RXD0/MODE0</text>
<text x="59.4" y="41">VDDIO</text>
<text x="72.1" y="38.6" transform="rotate(-90 72.1 38.6)">XTAL1/CLKIN</text>
<text x="75.7" y="39.8" transform="rotate(-90 75.7 39.8)">LED1/REGOFF</text>
<text x="77.6" y="39.5" transform="rotate(-90 77.6 39.5)">LED2/nINTSEL</text>
<text x="83.7" y="37.3">RBIAS</text>
<text x="85.3" y="41">RXN</text>
<text x="85.3" y="39.2">RXP</text>
<text x="90.9" y="41.7">21</text>
<text x="90.9" y="39.8">22</text>
<text x="90.9" y="38">23</text>
<text x="90.9" y="36.2">24</text>
<text x="151.4" y="38">1</text>
<text x="162.2" y="38">2</text>
<text x="55.4" y="43.5">11</text>
<text x="55.4" y="45.3">12</text>
<text x="59.4" y="42.8">RXER/PHYADO</text>
<text x="59.4" y="44.7">CRS_DV/MODE2</text>
<text x="59.4" y="46.5">MDIO</text>
<text x="83.2" y="46.5">VDD1A</text>
<text x="85.5" y="44.7">TXN</text>
<text x="85.6" y="42.8">TXP</text>
<text x="90.9" y="45.3">19</text>
<text x="90.9" y="43.5">20</text>
<text x="55.4" y="50.8">25</text>
<text x="55.4" y="52.6">26</text>
<text x="59.4" y="52">GND</text>
<text x="59.4" y="53.8">GND1</text>
<text x="55.4" y="54.4">27</text>
<text x="55.4" y="56.3">28</text>
<text x="59.4" y="55.6">GND2</text>
<text x="59.4" y="57.4">GND3</text>
<text x="70.3" y="57.6" transform="rotate(-90 70.3 57.6)">MDC</text>
<text x="72.1" y="57.6" transform="rotate(-90 72.1 57.6)">nINT/REFCLKO</text>
<text x="73.9" y="57.6" transform="rotate(-90 73.9 57.6)">nRST</text>
<text x="75.7" y="57.6" transform="rotate(-90 75.7 57.6)">TXEN</text>
<text x="77.6" y="57.6" transform="rotate(-90 77.6 57.6)">TXD0</text>
<text x="79.4" y="57.6" transform="rotate(-90 79.4 57.6)">TXD1</text>
<text x="69.1" y="61.6" transform="rotate(-90 69.1 61.6)">13</text>
<text x="70.9" y="61.6" transform="rotate(-90 70.9 61.6)">14</text>
<text x="72.7" y="61.6" transform="rotate(-90 72.7 61.6)">15</text>
<text x="74.5" y="61.6" transform="rotate(-90 74.5 61.6)">16</text>
<text x="76.4" y="61.6" transform="rotate(-90 76.4 61.6)">17</text>
<text x="78.2" y="61.6" transform="rotate(-90 78.2 61.6)">18</text>
<text x="103.8" y="71.9" transform="rotate(-90 103.8 71.9)">1</text>
<text x="109.3" y="71.9" transform="rotate(-90 109.3 71.9)">1</text>
<text x="114.8" y="71.9" transform="rotate(-90 114.8 71.9)">1</text>
<text x="120.3" y="71.9" transform="rotate(-90 120.3 71.9)">1</text>
<text x="176.1" y="70.9">11</text>
<text x="176.1" y="72.7">12</text>
<text x="177" y="76.4">1</text>
<text x="180.2" y="77.6">TX+</text>
<text x="180.2" y="72.1">LEDY-</text>
<text x="180.2" y="73.9">LEDY+</text>
<text x="103.8" y="80.8" transform="rotate(-90 103.8 80.8)">2</text>
<text x="109.3" y="80.8" transform="rotate(-90 109.3 80.8)">2</text>
<text x="114.8" y="80.8" transform="rotate(-90 114.8 80.8)">2</text>
<text x="120.3" y="80.8" transform="rotate(-90 120.3 80.8)">2</text>
<text x="177" y="78.2">2</text>
<text x="177" y="83.7">3</text>
<text x="177" y="81.9">5</text>
<text x="177" y="80.1">4</text>
<text x="180.2" y="79.4">TX-</text>
<text x="180.2" y="83.1">NC3</text>
<text x="180.2" y="81.2">NC4</text>
<text x="190" y="81.2">PGND</text>
<text x="196.9" y="80.1">13</text>
<text x="151.4" y="88.3" transform="rotate(-90 151.4 88.3)">1</text>
<text x="177" y="87.4">7</text>
<text x="177" y="89.2">8</text>
<text x="177" y="85.5">6</text>
<text x="180.2" y="84.9">RX+</text>
<text x="180.2" y="88.6">NC1</text>
<text x="180.2" y="86.7">RX-</text>
<text x="189.1" y="86.7">PGND1</text>
<text x="196.9" y="85.5">14</text>
<text x="151.4" y="93.6" transform="rotate(-90 151.4 93.6)">2</text>
<text x="176.1" y="94.7">10</text>
<text x="177" y="92.8">9</text>
<text x="180.2" y="90.4">NC2</text>
<text x="180.2" y="94">LEDG-</text>
<text x="180.2" y="95.8">LEDG+</text>
<text x="195.2" y="101.1" transform="rotate(-90 195.2 101.1)">2</text>
<text x="195.2" y="111.9" transform="rotate(-90 195.2 111.9)">1</text>
</g>
<g font-size="1.6">
<text x="80.1" y="10.8" transform="rotate(-90 80.1 10.8)">RMII_33A</text>
<text x="128.4" y="6.7">RMII_CLK</text>
<text x="162.8" y="6.9">VCC3v3</text>
<text x="171.9" y="9.7">R13 4.7k2</text>
<text x="188.4" y="8.8">VCC3v3</text>
<text x="51.2" y="12.4">C17</text>
<text x="51.2" y="16.1">C18</text>
<text x="56.7" y="12.4">C0603</text>
<text x="56.7" y="17.9">C0603</text>
<text x="58.5" y="14.2">100pF</text>
<text x="70.7" y="12.4" transform="rotate(-90 70.7 12.4)">RMII_CLK</text>
<text x="74.6" y="12.4" transform="rotate(-90 74.6 12.4)">YE+</text>
<text x="76.4" y="12.4" transform="rotate(-90 76.4 12.4)">GR-</text>
<text x="87.8" y="17.9">C19</text>
<text x="142.7" y="14.2">R332</text>
<text x="144.5" y="16.1">22R</text>
<text x="159.1" y="12.4">Y3</text>
<text x="176.9" y="14.1">OSC_EN</text>
<text x="192" y="16.1">C52</text>
<text x="192" y="17.9">100nF</text>
<text x="54.9" y="20.8">1uF/16v</text>
<text x="87.8" y="19.7">10nF</text>
<text x="87.8" y="21.5">C0603</text>
<text x="140.8" y="19.7">C133</text>
<text x="140.8" y="21.5">100pF</text>
<text x="157.3" y="19.7">F535L-50</text>
<text x="13.7" y="29.6">VCC3v3</text>
<text x="60.4" y="25.2">U20</text>
<text x="29.3" y="32.5">C53</text>
<text x="29.3" y="34.4">10nF</text>
<text x="38.8" y="36">RMII_RXD1</text>
<text x="134.8" y="34">VCC3v3</text>
<text x="164" y="34">RMII_33A</text>
<text x="29.3" y="36.2">C0603</text>
<text x="38.8" y="37.8">RMII_RXD0</text>
<text x="38.8" y="41.5">RMII_RX_ERR</text>
<text x="101" y="37.8">W_RXP</text>
<text x="101" y="39.6">W_RXN</text>
<text x="101" y="41.5">W_TXP</text>
<text x="109.7" y="36.2">R25 12.1K%1</text>
<text x="113.4" y="38">R0603</text>
<text x="139" y="41.7">C23</text>
<text x="144.5" y="41.7">C22</text>
<text x="151.8" y="36.2">L1</text>
<text x="151.8" y="39.8">BLM18PG181SN1</text>
<text x="157.3" y="36.2">L0603</text>
<text x="13.7" y="46.1">VCC3v3</text>
<text x="25.6" y="45.3">R22</text>
<text x="29.3" y="47.2">R0603</text>
<text x="31.1" y="45.3">2K</text>
<text x="38.8" y="43.3">RMII_CRS_DVALID</text>
<text x="38.8" y="45.1">RMII_MD</text>
<text x="101" y="43.3">W_TXN</text>
<text x="115.2" y="46.1">RMII_33A</text>
<text x="139" y="45.3">4.7uF</text>
<text x="139" y="47.2">C0603 C0603</text>
<text x="144.5" y="45.3">100nF</text>
<text x="170.1" y="43.5">C24</text>
<text x="170.1" y="45.3">4.7uF</text>
<text x="170.1" y="47.2">C0603</text>
<text x="181.1" y="43.5">C20</text>
<text x="181.1" y="45.3">100nF</text>
<text x="181.1" y="47.2">C0603</text>
<text x="190.2" y="43.5">C21</text>
<text x="190.2" y="45.3">100nF</text>
<text x="190.2" y="47.2">C0603</text>
<text x="4.2" y="51.6">MPU_RMII_RST</text>
<text x="4.2" y="53.4">RMII_CLK</text>
<text x="106.1" y="49">C131</text>
<text x="106.1" y="50.8">10nF</text>
<text x="106.1" y="52.7">C0603</text>
<text x="4.2" y="55.2">RMII_MD</text>
<text x="4.2" y="57">RMII_INT</text>
<text x="4.2" y="58.8">RMII_CRS_DVALID</text>
<text x="4" y="60.7">RMII_TXEN</text>
<text x="4.2" y="62.5">RMII_TXD0</text>
<text x="4.2" y="64.3">RMII_TXD1</text>
<text x="84.1" y="61.8">LAN8720A</text>
<text x="3.9" y="69.9">RMII_RXD0</text>
<text x="3.9" y="71.7">RMII_RXD1</text>
<text x="4" y="66.2">RMII_RX_ERR</text>
<text x="4.2" y="68">RMII_MDCLK</text>
<text x="113.4" y="67.3">RMII_33A</text>
<text x="166.8" y="71">YE-</text>
<text x="179.2" y="69.1">J1</text>
<text x="235.9" y="71">R0603</text>
<text x="68.9" y="74.6" transform="rotate(-90 68.9 74.6)">RMII_MDCLK</text>
<text x="70.7" y="74.6" transform="rotate(-90 70.7 74.6)">RMII_INT</text>
<text x="72.6" y="74.6" transform="rotate(-90 72.6 74.6)">RMII_RST</text>
<text x="74.4" y="74.6" transform="rotate(-90 74.4 74.6)">RMII_TXEN</text>
<text x="76.2" y="74.6" transform="rotate(-90 76.2 74.6)">RMII_TXD0</text>
<text x="78.1" y="74.6" transform="rotate(-90 78.1 74.6)">RMII_TXD1</text>
<text x="106.1" y="74.6">R9</text>
<text x="106.1" y="76.4">49.9R</text>
<text x="111.5" y="74.6">R10</text>
<text x="111.5" y="76.4">49.9R</text>
<text x="117" y="74.6">R11</text>
<text x="117" y="76.4">49.9R</text>
<text x="122.5" y="74.6">R12</text>
<text x="122.5" y="76.4">49.9R</text>
<text x="163.1" y="76.2">W_TXP_TRANS</text>
<text x="166.8" y="72.8">YE+</text>
<text x="214.3" y="72.8">YE+</text>
<text x="214.3" y="76.4">YE-</text>
<text x="230.4" y="72.8">R106</text>
<text x="230.4" y="76.4">R167</text>
<text x="235.9" y="74.6">R0603</text>
<text x="241.4" y="72.8">10K</text>
<text x="241.4" y="76.4">680R</text>
<text x="17.6" y="81.5">MPU_RMII_RST</text>
<text x="23" y="83.7">8</text>
<text x="34.8" y="81.9">R26</text>
<text x="40.2" y="81.9">0R</text>
<text x="43.9" y="81">R0603</text>
<text x="51.6" y="81.7">RMII_RST</text>
<text x="122.9" y="79.9">W_RXP_TRANS</text>
<text x="122.9" y="81.7">W_RXN_TRANS</text>
<text x="122.9" y="83.5">W_TXP_TRANS</text>
<text x="163.1" y="78.1">W_TXN_TRANS</text>
<text x="163.1" y="83.5">W_RXP_TRANS</text>
<text x="214.3" y="81.9">GR+</text>
<text x="230.4" y="81.9">R179</text>
<text x="235.9" y="83.7">R0603</text>
<text x="235.9" y="80.1">R0603</text>
<text x="241.4" y="81.9">680R</text>
<text x="30.2" y="89">VCC3v3</text>
<text x="43.9" y="88.3">R24</text>
<text x="49.4" y="88.3">4.7k</text>
<text x="56.7" y="88.3">R0603 C29</text>
<text x="67.6" y="88.3">100nF</text>
<text x="71.3" y="88.3">C0603</text>
<text x="122.9" y="85.3">W_TXN_TRANS</text>
<text x="163.1" y="85.3">W_RXN_TRANS</text>
<text x="214.3" y="85.6">GR-</text>
<text x="230.4" y="85.6">R108</text>
<text x="241.4" y="85.6">10K</text>
<text x="257.8" y="86.3">VCC3v3</text>
<text x="30.2" y="92.7">VCC3v3</text>
<text x="43.9" y="91.9">R104</text>
<text x="49.4" y="91.9">4.7K</text>
<text x="56.7" y="91.9">R0603</text>
<text x="64.4" y="91.8">RMII_INT</text>
<text x="153.6" y="91.1">C25</text>
<text x="153.6" y="92.9">22nF</text>
<text x="166.8" y="94.7">GR+</text>
<text x="166.8" y="92.9">GR-</text>
<text x="43.9" y="97.5">R21</text>
<text x="49.4" y="97.5">4.7K</text>
<text x="56.7" y="97.5">R0603</text>
<text x="64.4" y="97.2">RMII_RX_ERR</text>
<text x="179.2" y="98.4">RJ45</text>
<text x="196" y="100">GND_EARTH</text>
<text x="30.2" y="103.7">VCC3v3</text>
<text x="43.9" y="103">R16</text>
<text x="43.9" y="106.6">R17</text>
<text x="49.4" y="103">4.7K</text>
<text x="49.4" y="106.6">4.7K</text>
<text x="56.7" y="103">R0603</text>
<text x="56.7" y="106.6">R0603</text>
<text x="64.4" y="102.7">RMII_RXD0</text>
<text x="64.4" y="106.4">RMII_RXD1</text>
<text x="191.7" y="107" transform="rotate(-90 191.7 107)">L16</text>
<text x="197.5" y="105.7">C85</text>
<text x="203" y="105.7">C86</text>
<text x="43.9" y="110.2">R23</text>
<text x="53" y="110.2">NC</text>
<text x="56.7" y="110.2">R0603</text>
<text x="64.4" y="110.1">RMII_CRS_DVALID</text>
<text x="197.5" y="109.3">100nF 100nF</text>
<text x="18.7" y="118.3">W_RXP</text>
<text x="31.1" y="115.2">uClamp3312T</text>
<text x="65.8" y="118.5">22R</text>
<text x="69.5" y="117.6">R0603</text>
<text x="77.2" y="118.3">W_RXP_TRANS</text>
<text x="193.5" y="115.9" transform="rotate(-90 193.5 115.9)">BLM18PG181SN1</text>
<text x="56" y="122.1">D41</text>
<text x="56" y="124.3">1SS413CT</text>
<text x="18.7" y="127.4">W_RXN</text>
<text x="18.7" y="129.2">W_TXP</text>
<text x="65.8" y="129.5">22R</text>
<text x="69.5" y="128.5">R0603</text>
<text x="77.2" y="129.2">W_RXN_TRANS</text>
<text x="56" y="133.1">D42</text>
<text x="56" y="135.3">1SS413CT</text>
<text x="18.7" y="138.4">W_TXN</text>
<text x="31.1" y="142.8">ED26</text>
<text x="56" y="149.6">D43</text>
<text x="65.8" y="145.9">22R</text>
<text x="69.5" y="145">R0603</text>
<text x="77.2" y="145.7">W_TXP_TRANS</text>
<text x="56" y="151.8">1SS413CT</text>
<text x="69.5" y="156">R0603</text>
<text x="56" y="160.5">D44</text>
<text x="65.8" y="156.9">22R</text>
<text x="77.2" y="156.7">W_TXN_TRANS</text>
<text x="56" y="162.7">1SS413CT</text>
</g>
</svg>
